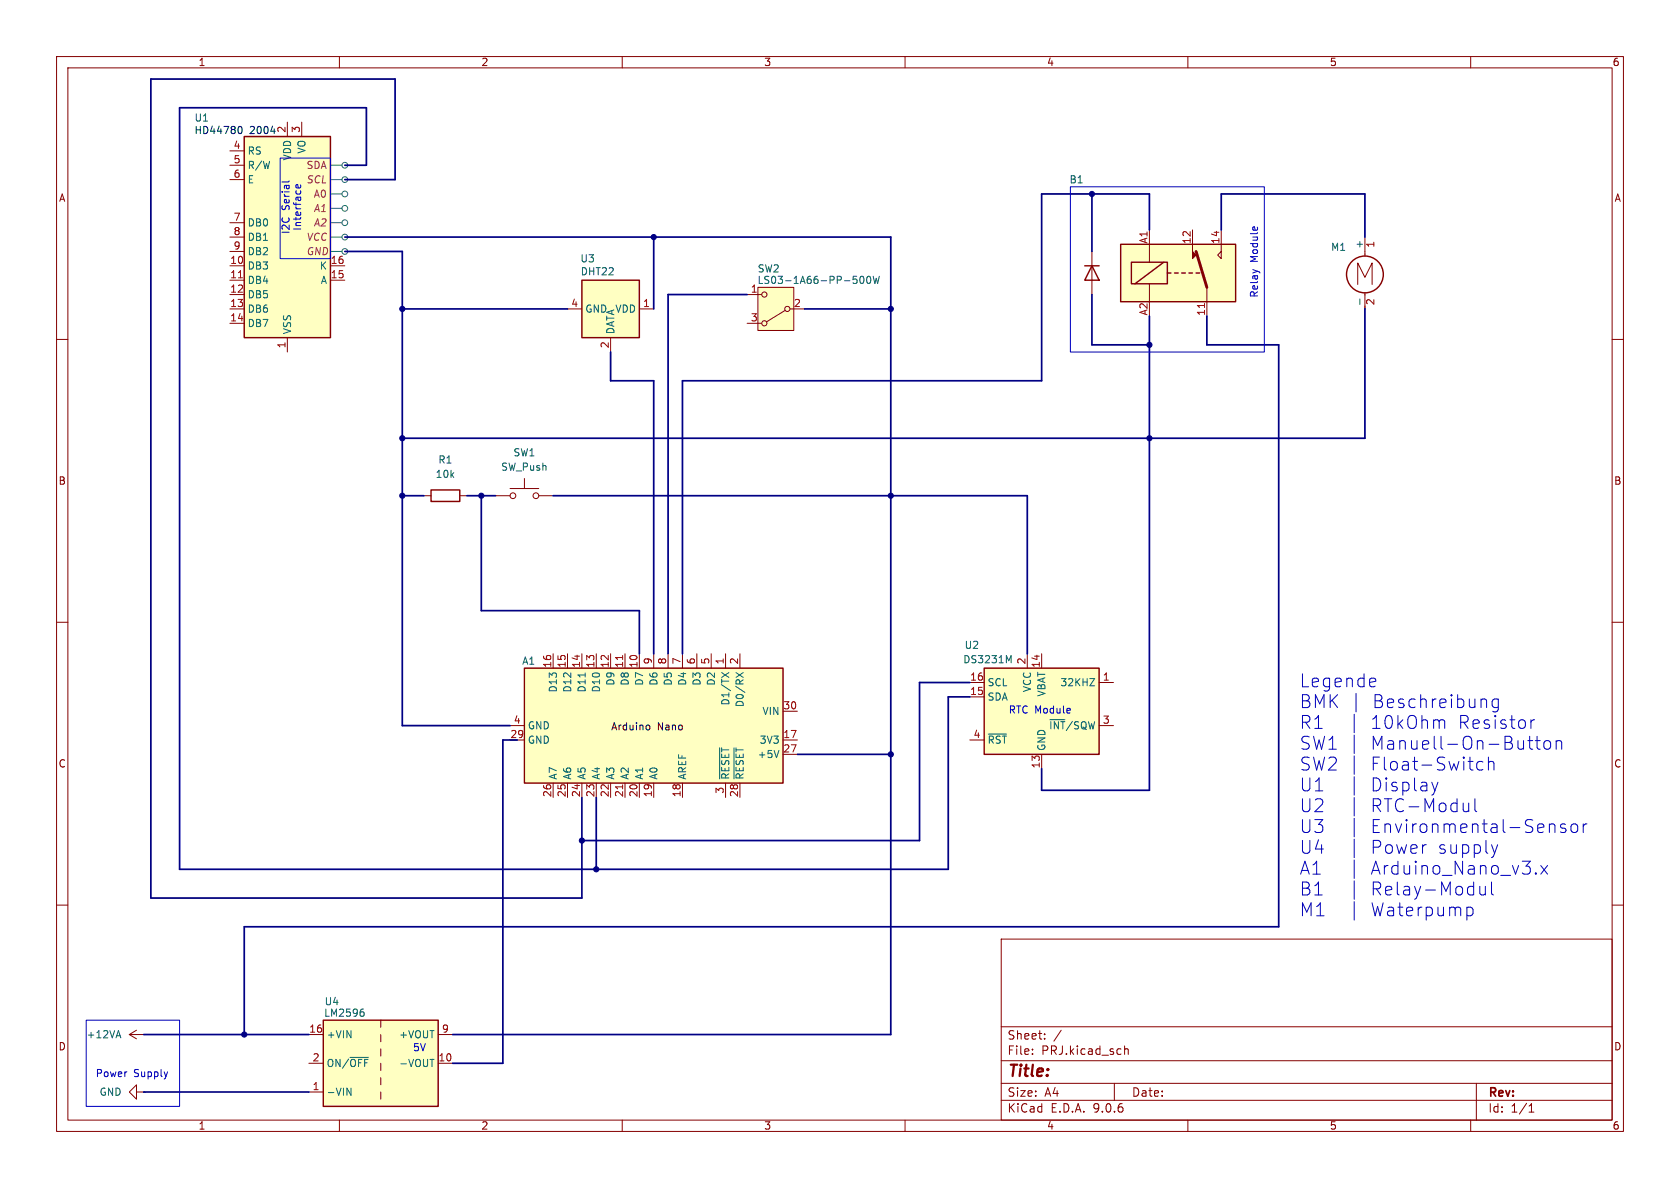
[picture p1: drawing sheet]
<svg xmlns="http://www.w3.org/2000/svg" width="297mm" height="210mm" viewBox="0 0 297 210" stroke-linecap="round" stroke-linejoin="round" font-family="sans-serif">
<g fill="none" stroke="#840000" stroke-width=".18">
<path d="M10 10h277v190h-277zM12 12h273v186h-273zM60 10v2M110 10v2M160 10v2M210 10v2M260 10v2M10 60h2M285 60h2M10 110h2M285 110h2M10 160h2"/>
<path d="M177 166h108v32h-108zM285 160h2M60 198v2M110 198v2M160 198v2M177 194.5h108M177 191.5h108M177 187.5h108M177 181.5h108M182.5 186.3v.1M182.5 185.5v.1M184.7 183.6v.1"/>
<path d="M184.7 182.8v.1M187.6 182.1l-1.3 2M197 191.5v3M198.8 184.9v1.5M198.8 185.5l.2-.1 .4 .1 .1 .9M210 198v2M260 198v2M261 191.5v6.5M270.3 196.6h.9M270.3 195.5l.4-.4v1.5"/>
</g>
<path d="M102.9 49.5h10.1v10.2h-10.1z" fill="#ffffc2"/>
<path d="M102.9 49.5h10.1v10.2h-10.1z" fill="none" stroke="#840000" stroke-width=".25"/>
<path d="M100.3 54.6h2.6M107.9 59.7v2.5M113 54.6h2.6M22.9 182.9l1.2 .7M22.9 182.9h2.5M24.1 182.1l-1.2 .8M25.4 182.9h.1" fill="none" stroke="#840000" stroke-width=".18"/>
<path d="M20.6 183.1h.6M20.9 182.2l.5 1.3" fill="none" stroke="#006464" stroke-width=".18"/>
<path d="M92.7 118.1h45.7v20.3h-45.7z" fill="#ffffc2"/>
<path d="M92.7 118.1h45.7v20.3h-45.7z" fill="none" stroke="#840000" stroke-width=".25"/>
<g fill="none" stroke="#840000" stroke-width=".18">
<path d="M87.6 87.6h2.6M90.2 86.4h5M92.7 84.6v1.8M95.2 87.6h2.6M97.8 115.6v2.5M100.3 115.6v2.5M102.9 115.6v2.5M105.4 115.6v2.5M107.9 115.6v2.5M110.5 115.6v2.5M113 115.6v2.5M115.6 115.6v2.5"/>
<path d="M118.1 115.6v2.5M120.6 115.6v2.5M123.2 115.6v2.5M125.7 115.6v2.5M128.3 115.6v2.5M130.8 115.6v2.5M90.2 128.3h2.5M90.2 130.8h2.5M97.8 138.4v2.6M100.3 138.4v2.6M102.9 138.4v2.6M105.4 138.4v2.6"/>
<path d="M107.9 138.4v2.6M110.5 138.4v2.6M113 138.4v2.6M115.6 138.4v2.6M120.6 138.4v2.6M128.3 138.4v2.6M130.8 138.4v2.6M138.4 125.7h2.6M138.4 130.8h2.6M138.4 133.4h2.6"/>
<circle cx="90.7" cy="87.6" r=".51"/>
<circle cx="94.7" cy="87.6" r=".51"/>
</g>
<path d="M103.4 119v.7M127.6 118.9l1.2 .8M128.8 118.9l-1.2 .8M130.1 118.9l1.3 .8M131.4 118.9l-1.3 .8M127.2 132.2v5.5M129.8 132.2v5.5M137.7 132.7l-.4 1.2" fill="none" stroke="#006464" stroke-width=".18"/>
<path d="M110.1 115.9v.7M110.1 138.7v.8" fill="none" stroke="#a90000" stroke-width=".18"/>
<path d="M43.2 24.1h15.2v35.6h-15.2z" fill="#ffffc2"/>
<path d="M43.2 24.1h15.2v35.6h-15.2zM191.8 47h2.5M193 47l1.3 2.5h-2.5z" fill="none" stroke="#840000" stroke-width=".25"/>
<g fill="none" stroke="#840000" stroke-width=".18">
<path d="M40.6 26.7h2.6M40.6 29.2h2.6M40.6 31.8h2.6M40.6 39.4h2.6M50.8 21.6v2.5M53.3 21.6v2.5M40.6 41.9h2.6M40.6 44.5h2.6M40.6 47h2.6M40.6 49.5h2.6M40.6 52.1h2.6M40.6 54.6h2.6"/>
<path d="M40.6 57.2h2.6M50.8 59.7v2.5M58.4 47h2.6M58.4 49.5h2.6M193 44.5v7.6"/>
</g>
<path d="M42.2 49.1h.7" fill="none" stroke="#a90000" stroke-width=".18"/>
<path d="M198.1 43.2h20.3v10.1h-20.3z" fill="#ffffc2"/>
<path d="M203.2 40.6v5.8M203.2 50.2v3.1M210.8 40.6v2.6M213.4 50.8v5.1M215.9 40.6v5.1l-.6-.6 .6-.6" fill="none" stroke="#840000" stroke-width=".18"/>
<path d="M198.1 43.2h20.3v10.1h-20.3zM200 46.4h6.4v3.8h-6.4zM205.7 46.4l-5 3.8M206.4 48.3h.6M207.6 48.3h.7M208.9 48.3h.6M210.2 48.3h.6M211.5 48.3h.6" fill="none" stroke="#840000" stroke-width=".25"/>
<path d="M210.8 43.2v1.3l.7 .6-.7 .6z" fill="#840000" stroke="#840000" stroke-width=".18"/>
<path d="M211.5 44.5l1.9 6.3" fill="none" stroke="#840000" stroke-width=".51"/>
<path d="M212.9 53.6v.8" fill="none" stroke="#a90000" stroke-width=".18"/>
<path d="M134 50.8h6.3v7.6h-6.3z" fill="#ffffc2"/>
<g fill="none" stroke="#840000" stroke-width=".18">
<path d="M132.1 57.2h2.5M132.1 52.1h2.5M134 50.8h6.3v7.6h-6.3zM138.8 54.9l-3.3 2M139.7 54.6h2.5"/>
<circle cx="135.1" cy="52.1" r=".46"/>
<circle cx="135.1" cy="57.2" r=".46"/>
<circle cx="139.2" cy="54.6" r=".46"/>
</g>
<path d="M150.9 48.8h.6M151.4 49.4l.1 .2-.1 .4M152.1 49l.2-.2a.68 .68 0 0 1 .4 .7 .68 .68 0 0 1-.4 .6l-.2-.1-.1-.4zM153.3 49l.2-.2a.68 .68 0 0 1 .5 .7 .68 .68 0 0 1-.5 .6l-.2-.1-.1-.4zM154.4 48.8l.3 1.3 .2-.9 .3 .9 .3-1.3" fill="none" stroke="#006464" stroke-width=".18"/>
<path d="M174 118.1h20.3v15.3h-20.3z" fill="#ffffc2"/>
<path d="M76.2 86.6h5.1v2h-5.1zM174 118.1h20.3v15.3h-20.3z" fill="none" stroke="#840000" stroke-width=".25"/>
<path d="M74.9 87.6h1.3M81.3 87.6h1.2M181.6 115.6v2.5M184.1 115.6v2.5M171.4 120.7h2.6M171.4 123.2h2.6M171.4 130.8h2.6M184.1 133.4v2.5M194.3 120.7h2.5M194.3 128.3h2.5M24.1 193v-1.2l-1.2 1.2 1.2 1.3v-1.3h1.3M25.4 193h.1" fill="none" stroke="#840000" stroke-width=".18"/>
<path d="M178.3 116.8l.5-.9v1.3M192.7 120h.8l-.8 1.2h.8M174.7 129.8h3.2" fill="none" stroke="#006464" stroke-width=".18"/>
<path d="M57.1 180.3h20.4v15.3h-20.4z" fill="#ffffc2"/>
<g fill="none" stroke="#840000" stroke-width=".25">
<path d="M57.1 180.3h20.4v15.3h-20.4z"/>
<circle cx="241.3" cy="48.5" r="3.3"/>
</g>
<g fill="none" stroke="#840000" stroke-width=".18">
<path d="M240 50.3v-3.8l1.3 2.5 1.3-2.5v3.8M241.3 41.9v3.4M241.3 51.8v2.8M54.6 182.9h2.5M54.6 188h2.5M54.6 193h2.5M67.3 180.3v1.3M67.3 182.9v1.3M67.3 185.4v1.3M67.3 188v1.2M67.3 190.5v1.3M67.3 193v1.3"/>
<path d="M77.5 182.9h2.5M77.5 188h2.5"/>
</g>
<path d="M240.4 52.9v.9M64 178.4h.3M64.1 178.9l.3 .2v.3l-.3 .2M61.3 192.3l.8 1.3v-1.3M61.9 186.9h3.2M76 187.3h.7" fill="none" stroke="#006464" stroke-width=".18"/>
<g fill="none" stroke="#484848" stroke-width=".18">
<path d="M58.4 36.8h2.1M58.4 34.3h2.1M58.4 29.2h2.1M58.4 31.8h2.1M58.4 39.4h2.1M58.4 41.9h2.1M58.4 44.5h2.1"/>
<circle cx="61" cy="39.4" r=".51"/>
<circle cx="61" cy="34.3" r=".51"/>
<circle cx="61" cy="31.8" r=".51"/>
<circle cx="61" cy="29.2" r=".51"/>
<circle cx="61" cy="36.8" r=".51"/>
<circle cx="61" cy="44.5" r=".51"/>
<circle cx="61" cy="41.9" r=".51"/>
</g>
<path d="M42.3 22.4l.1-.1a.68 .68 0 0 1 .4 .7 .68 .68 0 0 1-.4 .6h-.1M47.9 23.2h.8M114.5 128.2h.3l.1 .2-.1 .5-.3 .1" fill="none" stroke="#0f0f0f" stroke-width=".18"/>
<g fill="none" stroke="#000084" stroke-width=".3">
<path d="M61 31.8h8.8v-17.8h-43.1v144.8h76.2v-17.8M61 29.2h3.8v-10.1h-33.1v134.6h135.9v-30.5h3.8M193 34.3v10.2M61 44.5h10.1v83.8h19.1M61 41.9h96.5v141h-77.5M71.1 54.6h29.2M115.6 41.9v12.7M132.1 52.1h-14v63.5M142.2 54.6h15.3M193 52.1v8.9h10.2M203.2 40.6v-6.3h-19.1v33h-63.5v48.3M203.2 55.9v83.8h-19.1v-3.8"/>
<path d="M213.4 55.9v5.1h12.7v102.8h-182.9v19.1M215.9 40.6v-6.3h25.4v7.6M241.3 54.6v22.9h-170.2M107.9 62.2v5.1h7.7v48.3M71.1 87.6h3.8M82.5 87.6h5.1M85.1 87.6v20.4h27.9v7.6M97.8 87.6h83.8v28M91.4 130.8h-2.5v57.2h-8.9M141 133.4h16.5M171.4 120.7h-8.8v27.9h-59.7M105.4 141v12.7"/>
<path d="M25.4 182.9h29.2M25.4 193h29.2"/>
</g>
<g fill="none" stroke="#0000c2" stroke-width=".18">
<path d="M49.5 27.9h8.9v17.8h-8.9zM51.1 32l-.2 .2h-1.1M53.1 32.7l.1 .3-.2 .2h-.6v-.5l.2-.1 .1 .6M189.2 33h34.3v29.2h-34.3zM242.9 119.9l.2 .1 .1 .4-1.1 .2M239.4 126.3v3.2M239.4 129.9v3.3M239.4 133.6v3.3M239.4 137.3v3.3M243.1 121.3l-.2 .1M253.1 138.3l.6 1.5M253.7 139.8l-.3 .5"/>
<path d="M254.2 138.3l-.5 1.5M254.8 127.2h.3l.3 .4v1.2M262.2 134.7l-.7-.1-.4 .4v.7l.2 .3 .2 .1 .7-.1M263.1 134.8a.57 .57 0 0 1 1 .1v1.2M263.1 133.8v2.3M264.9 123.6v1.8l-.2 .3M264.9 123.7l-.7-.1-.4 .4v.6l.2 .4 .2 .1 .7-.1M270.1 130.9h.9M270.4 130.2v1.9l.1 .2 .5 .1M270.6 127.2v1.6M271.3 127.2a.58 .58 0 0 0-.7 .5M271.4 130.9h.9"/>
<path d="M271.7 130.2v1.9l.1 .2 .5 .1M273 131.1a.62 .62 0 0 1 .7-.2 .62 .62 0 0 1 .4 .5v.6a.62 .62 0 0 1-.6 .5 .62 .62 0 0 1-.6-.5zM275.1 131.1a.57 .57 0 0 1 1 .1v1.2M275.1 130.9v1.5M239.4 141v3.2M239.4 144.7v3.2M239.4 148.3v3.3M239.4 152v3.3M239.4 155.7v3.3M239.4 159.4v3.2M259.7 142v1.5M259.7 143.3l-.4 .2h-.3"/>
<path d="M260.7 141.2v2l.4 .3M261.6 156.7v1.2l.1 .2a.62 .62 0 0 0 .9-.1M262.6 156.7v1.5M263.7 155.9v2l.3 .3M264.8 149.3l-.6 1.5M271.5 154.3l.1 .1-.1 .1M271.5 154.3l-.1 .1 .1 .1M271.5 154.3v.2M272.4 153l1.2 1.5M273.6 153l-1.2 1.5M274.6 145.6l.3 .4v1.2M276.7 145.8l-.5-.2-.3 .4 .1 .3 .7 .2 .2 .2-.2 .4-.2 .1-.6-.1"/>
<path d="M277.8 145.9a.62 .62 0 0 1 .6-.3 .62 .62 0 0 1 .5 .5v.6a.62 .62 0 0 1-.6 .5 .62 .62 0 0 1-.6-.5zM279.9 145.6v1.6M280.6 145.6a.58 .58 0 0 0-.7 .5M259.5 160.4h.5l.4 .4-.1 .9-.3 .2h-.5M15.2 180.3h16.5v15.3h-16.5z"/>
</g>
<g fill="#000084" stroke="#000084" stroke-width=".18">
<circle cx="71.1" cy="54.6" r=".46"/>
<circle cx="71.1" cy="77.5" r=".46"/>
<circle cx="71.1" cy="87.6" r=".46"/>
<circle cx="85.1" cy="87.6" r=".46"/>
<circle cx="115.6" cy="41.9" r=".46"/>
<circle cx="203.2" cy="61" r=".46"/>
<circle cx="203.2" cy="77.5" r=".46"/>
<circle cx="157.5" cy="54.6" r=".46"/>
<circle cx="157.5" cy="87.6" r=".46"/>
<circle cx="43.2" cy="182.9" r=".46"/>
<circle cx="105.4" cy="153.7" r=".46"/>
<circle cx="102.9" cy="148.6" r=".46"/>
<circle cx="157.5" cy="133.4" r=".46"/>
<circle cx="193" cy="34.3" r=".46"/>
</g>
<g font-size="3.2" fill="#0000c2">
<text x="229.6" y="121.7">Legende</text>
<text x="229.6" y="125.4">BMK |</text>
<text x="242.5" y="125.4">Beschreibung</text>
<text x="229.6" y="129.1">R1 |</text>
<text x="242.1" y="129.1">10kOhm</text>
<text x="257.6" y="129.1">Resistor</text>
<text x="229.6" y="132.8">SW1 |</text>
<text x="229.6" y="136.4">SW2 |</text>
<text x="242.1" y="132.8">Manuell-On-Button</text>
<text x="242.1" y="136.4">Float-Switch</text>
<text x="229.6" y="140.1">U1 |</text>
<text x="229.6" y="143.8">U2 |</text>
<text x="242.1" y="140.1">Display</text>
<text x="242.1" y="143.8">RTC-Modul</text>
<text x="229.6" y="147.5">U3 |</text>
<text x="242.1" y="147.5">Environmental-Sensor</text>
<text x="229.6" y="151.2">U4 |</text>
<text x="229.6" y="154.8">A1 |</text>
<text x="242.1" y="151.2">Power</text>
<text x="242.1" y="154.8">Arduino_Nano_v3.x</text>
<text x="254" y="151.2">supply</text>
<text x="229.6" y="158.5">B1 |</text>
<text x="242.1" y="158.5">Relay-Modul</text>
<text x="229.6" y="162.2">M1 |</text>
<text x="242.1" y="162.2">Waterpump</text>
</g>
<text font-size="2.8" fill="#840000" x="178" y="190.9">Title:</text>
<g font-size="2.1" fill="#840000">
<text x="178" y="184">Sheet:</text>
<text x="178" y="186.7">File:</text>
<text x="184.1" y="186.7">PRJ.kicad_sch</text>
<text x="178" y="196.9">KiCad</text>
<text x="178" y="194.1">Size:</text>
<text x="184.7" y="194.1">A4</text>
<text x="185.7" y="196.9">E.D.A.</text>
<text x="193.3" y="196.9">9.0.6</text>
<text x="200" y="194.1">Date:</text>
<text x="263" y="194.3">Rev:</text>
<text x="263" y="196.9">Id:</text>
<text x="267.1" y="196.9">1/1</text>
</g>
<g font-size="1.8" fill="#840000">
<text x="35" y="11.9">1</text>
<text x="85" y="11.9">2</text>
<text x="135" y="11.9">3</text>
<text x="185" y="11.9">4</text>
<text x="235" y="11.9">5</text>
<text x="285" y="11.9">6</text>
<text x="10.3" y="35.9">A</text>
<text x="285.3" y="35.9">A</text>
<text x="10.3" y="85.9">B</text>
<text x="285.3" y="85.9">B</text>
<text x="10.3" y="135.9">C</text>
<text x="285.3" y="135.9">C</text>
<text x="10.3" y="185.9">D</text>
<text x="285.3" y="185.9">D</text>
<text x="35" y="199.9">1</text>
<text x="85" y="199.9">2</text>
<text x="135" y="199.9">3</text>
<text x="185" y="199.9">4</text>
<text x="235" y="199.9">5</text>
<text x="285" y="199.9">6</text>
</g>
<g font-size="1.8" fill="#0f0f0f">
<text x="34.3" y="23.8">HD44780</text>
<text x="44.1" y="23.8">2004</text>
<text x="107.9" y="129.2">Arduino</text>
<text x="116.2" y="129.2">Nano</text>
</g>
<g font-size="1.8" fill="#006464">
<text x="34.3" y="21.7">U1</text>
<text x="43.7" y="27.5">RS</text>
<text x="51.7" y="28.5" transform="rotate(-90 51.7 28.5)">VDD</text>
<text x="54.2" y="27.3" transform="rotate(-90 54.2 27.3)">VO</text>
<text x="43.7" y="30.1">R/W</text>
<text x="43.7" y="32.6">E</text>
<text x="189" y="32.6">B1</text>
<text x="43.7" y="40.2">DB0</text>
<text x="43.7" y="42.8">DB1</text>
<text x="43.7" y="45.3">DB2</text>
<text x="43.7" y="47.9">DB3</text>
<text x="56.4" y="47.9">K</text>
<text x="102.5" y="46.6">U3</text>
<text x="235.2" y="44.6">M1</text>
<text x="241" y="44.1" transform="rotate(-90 241 44.1)">+</text>
<text x="43.7" y="50.4">DB4</text>
<text x="43.7" y="52.9">DB5</text>
<text x="56.6" y="50.4">A</text>
<text x="102.6" y="48.9">DHT22</text>
<text x="133.8" y="50.4">LS03-1A66-PP-500W</text>
<text x="133.9" y="48.4">SW2</text>
<text x="43.7" y="55.5">DB6</text>
<text x="43.7" y="58">DB7</text>
<text x="51.7" y="59.2" transform="rotate(-90 51.7 59.2)">VSS</text>
<text x="103.4" y="55.5">GND</text>
<text x="108.7" y="55.5">VDD</text>
<text x="108.8" y="59.2" transform="rotate(-90 108.8 59.2)">DATA</text>
<text x="77.4" y="82.1">R1</text>
<text x="88.5" y="83.4">SW_Push</text>
<text x="90.7" y="80.9">SW1</text>
<text x="76.9" y="84.7">10k</text>
<text x="92.2" y="117.7">A1</text>
<text x="170.2" y="117.4">DS3231M</text>
<text x="170.4" y="114.9">U2</text>
<text x="98.7" y="122.5" transform="rotate(-90 98.7 122.5)">D13</text>
<text x="101.2" y="122.5" transform="rotate(-90 101.2 122.5)">D12</text>
<text x="103.7" y="122.5" transform="rotate(-90 103.7 122.5)">D11</text>
<text x="106.3" y="122.5" transform="rotate(-90 106.3 122.5)">D10</text>
<text x="108.8" y="121.3" transform="rotate(-90 108.8 121.3)">D9</text>
<text x="111.4" y="121.3" transform="rotate(-90 111.4 121.3)">D8</text>
<text x="113.9" y="121.3" transform="rotate(-90 113.9 121.3)">D7</text>
<text x="116.4" y="121.3" transform="rotate(-90 116.4 121.3)">D6</text>
<text x="119" y="121.3" transform="rotate(-90 119 121.3)">D5</text>
<text x="121.5" y="121.3" transform="rotate(-90 121.5 121.3)">D4</text>
<text x="124.1" y="121.3" transform="rotate(-90 124.1 121.3)">D3</text>
<text x="126.6" y="121.3" transform="rotate(-90 126.6 121.3)">D2</text>
<text x="129.1" y="124.8" transform="rotate(-90 129.1 124.8)">D1/TX</text>
<text x="131.7" y="125.1" transform="rotate(-90 131.7 125.1)">D0/RX</text>
<text x="174.5" y="121.5">SCL</text>
<text x="174.5" y="124.1">SDA</text>
<text x="182.5" y="122.4" transform="rotate(-90 182.5 122.4)">VCC</text>
<text x="185" y="123.2" transform="rotate(-90 185 123.2)">VBAT</text>
<text x="187.4" y="121.5">32KHZ</text>
<text x="93.2" y="129.1">GND</text>
<text x="93.2" y="131.7">GND</text>
<text x="134.2" y="131.7">3V3</text>
<text x="134.7" y="126.6">VIN</text>
<text x="174.5" y="131.7">~{RST}</text>
<text x="185.4" y="129.1">~{INT}/SQW</text>
<text x="98.7" y="137.9" transform="rotate(-90 98.7 137.9)">A7</text>
<text x="101.2" y="137.9" transform="rotate(-90 101.2 137.9)">A6</text>
<text x="103.7" y="137.9" transform="rotate(-90 103.7 137.9)">A5</text>
<text x="106.3" y="137.9" transform="rotate(-90 106.3 137.9)">A4</text>
<text x="108.8" y="137.9" transform="rotate(-90 108.8 137.9)">A3</text>
<text x="111.4" y="137.9" transform="rotate(-90 111.4 137.9)">A2</text>
<text x="113.9" y="137.9" transform="rotate(-90 113.9 137.9)">A1</text>
<text x="116.4" y="137.9" transform="rotate(-90 116.4 137.9)">A0</text>
<text x="121.5" y="137.9" transform="rotate(-90 121.5 137.9)">AREF</text>
<text x="129.1" y="137.9" transform="rotate(-90 129.1 137.9)">~{RESET}</text>
<text x="131.7" y="137.9" transform="rotate(-90 131.7 137.9)">~{RESET}</text>
<text x="133.8" y="134.2">+5V</text>
<text x="185" y="132.8" transform="rotate(-90 185 132.8)">GND</text>
<text x="57.2" y="179.9">LM2596</text>
<text x="57.3" y="177.9">U4</text>
<text x="15.2" y="183.7">+12VA</text>
<text x="57.7" y="183.7">+VIN</text>
<text x="70.5" y="183.7">+VOUT</text>
<text x="57.7" y="188.8">ON/~{OFF}</text>
<text x="70.5" y="188.8">-VOUT</text>
<text x="17.5" y="193.9">GND</text>
<text x="57.7" y="193.9">-VIN</text>
</g>
<g font-size="1.8" fill="#a90000">
<text x="50.5" y="23.6" transform="rotate(-90 50.5 23.6)">2</text>
<text x="53.1" y="23.6" transform="rotate(-90 53.1 23.6)">3</text>
<text x="41.2" y="26.4">4</text>
<text x="41.2" y="29">5</text>
<text x="41.2" y="31.5">6</text>
<text x="41.2" y="39.1">7</text>
<text x="41.2" y="41.7">8</text>
<text x="40.6" y="46.7">10</text>
<text x="41.2" y="44.2">9</text>
<text x="58.4" y="46.7">16</text>
<text x="202.9" y="43.2" transform="rotate(-90 202.9 43.2)">A1</text>
<text x="210.6" y="43.2" transform="rotate(-90 210.6 43.2)">12</text>
<text x="215.6" y="43.2" transform="rotate(-90 215.6 43.2)">14</text>
<text x="243.3" y="43.9" transform="rotate(-90 243.3 43.9)">1</text>
<text x="40.6" y="49.3">11</text>
<text x="40.6" y="51.8">12</text>
<text x="58.4" y="49.3">15</text>
<text x="132.6" y="51.8">1</text>
<text x="40.6" y="54.4">13</text>
<text x="40.6" y="56.9">14</text>
<text x="100.9" y="54.4">4</text>
<text x="113.6" y="54.4">1</text>
<text x="132.6" y="56.9">3</text>
<text x="140.3" y="54.4">2</text>
<text x="202.9" y="55.9" transform="rotate(-90 202.9 55.9)">A2</text>
<text x="213.1" y="55.9" transform="rotate(-90 213.1 55.9)">11</text>
<text x="243.3" y="54" transform="rotate(-90 243.3 54)">2</text>
<text x="50.5" y="61.7" transform="rotate(-90 50.5 61.7)">1</text>
<text x="107.7" y="61.7" transform="rotate(-90 107.7 61.7)">2</text>
<text x="97.5" y="118.2" transform="rotate(-90 97.5 118.2)">16</text>
<text x="100.1" y="118.2" transform="rotate(-90 100.1 118.2)">15</text>
<text x="102.6" y="118.2" transform="rotate(-90 102.6 118.2)">14</text>
<text x="105.2" y="118.2" transform="rotate(-90 105.2 118.2)">13</text>
<text x="107.7" y="118.2" transform="rotate(-90 107.7 118.2)">12</text>
<text x="110.2" y="118.2" transform="rotate(-90 110.2 118.2)">11</text>
<text x="112.8" y="118.2" transform="rotate(-90 112.8 118.2)">10</text>
<text x="115.3" y="117.5" transform="rotate(-90 115.3 117.5)">9</text>
<text x="117.9" y="117.5" transform="rotate(-90 117.9 117.5)">8</text>
<text x="120.4" y="117.5" transform="rotate(-90 120.4 117.5)">7</text>
<text x="122.9" y="117.5" transform="rotate(-90 122.9 117.5)">6</text>
<text x="125.5" y="117.5" transform="rotate(-90 125.5 117.5)">5</text>
<text x="128" y="117.5" transform="rotate(-90 128 117.5)">1</text>
<text x="130.6" y="117.5" transform="rotate(-90 130.6 117.5)">2</text>
<text x="181.4" y="117.5" transform="rotate(-90 181.4 117.5)">2</text>
<text x="183.9" y="118.2" transform="rotate(-90 183.9 118.2)">14</text>
<text x="138.4" y="125.5">30</text>
<text x="171.4" y="120.4">16</text>
<text x="171.4" y="122.9">15</text>
<text x="194.9" y="120.4">1</text>
<text x="90.1" y="130.6">29</text>
<text x="90.7" y="128">4</text>
<text x="138.4" y="130.6">17</text>
<text x="172" y="130.6">4</text>
<text x="194.9" y="128">3</text>
<text x="138.4" y="133.1">27</text>
<text x="183.9" y="135.9" transform="rotate(-90 183.9 135.9)">13</text>
<text x="97.5" y="141" transform="rotate(-90 97.5 141)">26</text>
<text x="100.1" y="141" transform="rotate(-90 100.1 141)">25</text>
<text x="102.6" y="141" transform="rotate(-90 102.6 141)">24</text>
<text x="105.2" y="141" transform="rotate(-90 105.2 141)">23</text>
<text x="107.7" y="141" transform="rotate(-90 107.7 141)">22</text>
<text x="110.2" y="141" transform="rotate(-90 110.2 141)">21</text>
<text x="112.8" y="141" transform="rotate(-90 112.8 141)">20</text>
<text x="115.3" y="141" transform="rotate(-90 115.3 141)">19</text>
<text x="120.4" y="141" transform="rotate(-90 120.4 141)">18</text>
<text x="128" y="140.4" transform="rotate(-90 128 140.4)">3</text>
<text x="130.6" y="141" transform="rotate(-90 130.6 141)">28</text>
<text x="54.6" y="182.6">16</text>
<text x="78" y="182.6">9</text>
<text x="55.2" y="187.7">2</text>
<text x="77.4" y="187.7">10</text>
<text x="55.2" y="192.8">1</text>
</g>
<g font-size="1.8" fill="#840084">
<text x="54.1" y="30.1">SDA</text>
<text x="54.1" y="32.6">SCL</text>
<text x="55.4" y="35.2">A0</text>
<text x="55.4" y="37.7">A1</text>
<text x="55.4" y="40.2">A2</text>
<text x="54.1" y="42.8">VCC</text>
<text x="54.1" y="45.3">GND</text>
</g>
<g font-size="1.8" fill="#0000c2">
<text x="51.4" y="41.5" transform="rotate(-90 51.4 41.5)">I2C</text>
<text x="51.4" y="37.2" transform="rotate(-90 51.4 37.2)">Serial</text>
<text x="53.4" y="40.9" transform="rotate(-90 53.4 40.9)">Interface</text>
<text x="222.6" y="46.4" transform="rotate(-90 222.6 46.4)">Module</text>
<text x="222.6" y="52.7" transform="rotate(-90 222.6 52.7)">Relay</text>
<text x="178.2" y="126.3">RTC Module</text>
<text x="16.8" y="190.6">Power</text>
<text x="23.6" y="190.6">Supply</text>
<text x="72.9" y="186">5V</text>
</g>
</svg>
